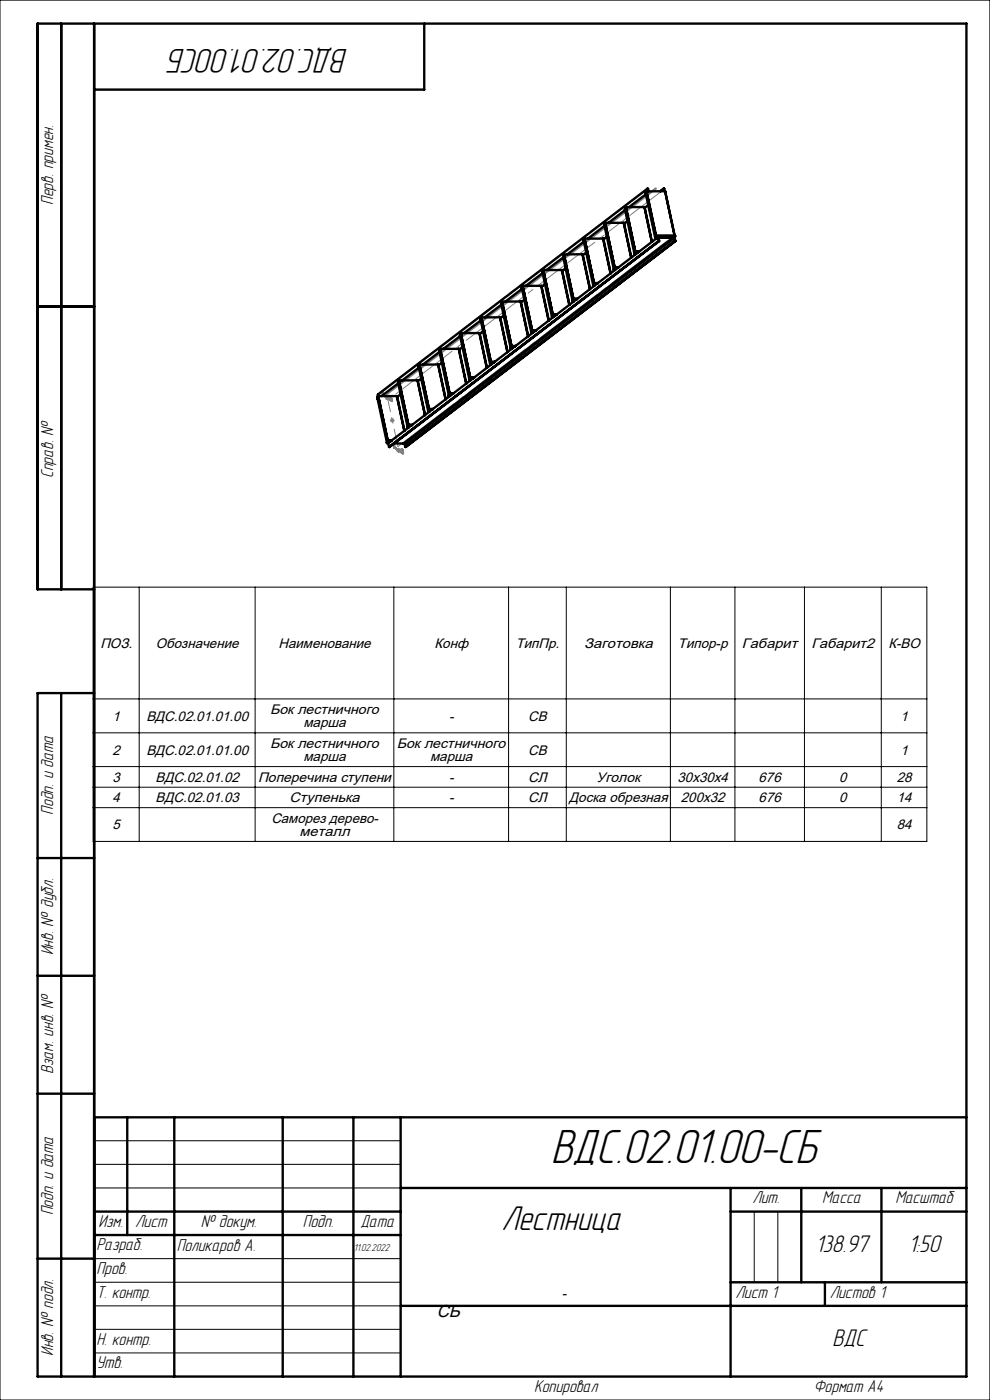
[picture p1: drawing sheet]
<svg xmlns="http://www.w3.org/2000/svg" width="210mm" height="297mm" viewBox="0 0 210 297" stroke-linecap="round" stroke-linejoin="round" font-family="sans-serif">
<g fill="none" stroke="#808080" stroke-width=".21">
<path d="M81.7 84.3h1M81.7 84.4h1M81.8 84l.7 .7M81.8 84.1l.8 .7M82.2 83.9v1M82.5 84l-.7 .7M82.6 84.1l-.8 .7M82.7 89.2h1M82.8 88.8l.7 .7M83.2 88.7v1M83.5 88.8l-.7 .7M84 95.5h1.1"/>
<path d="M84.1 95.6h1M84.2 95.1l.7 .7M84.2 95.2l.7 .7M84.6 95v1.1M84.9 95.1l-.7 .7M84.9 95.2l-.7 .7"/>
</g>
<path d="M139.1 40l-57.1 43.6M81.1 83l.1 .8 1.9 1.3-.2-.9M81.1 83h.1M81.1 83l.3 .8 1.6 1.1-.1-.7M82.9 84.2h.1M83.5 94.1l.2 .9 1.7 1-.1-.6 .2 .8-1.9-1.3zM83.5 94.1h.1" fill="none" stroke="#808080" stroke-width=".5"/>
<g fill="none" stroke="#000" stroke-width=".21">
<path d="M0 0h210v297h-210zM19.8 124.6h176.8v53.9h-176.8zM29.5 124.6v53.9M54.1 124.6v53.9M83.5 124.6v53.9M107.9 124.6v53.9M120.1 124.6v53.9M142.2 124.6v53.9M155.9 124.6v53.9M170.6 124.6v53.9M186.9 124.6v53.9M19.8 148.3h176.8"/>
<path d="M19.8 155.5h176.8M19.8 162.6h176.8M19.8 167h176.8M19.8 171.3h176.8M20 242h65M20 247h65M20 252h65M160 257v15M165 257v15M20 267h65M20 272h65M20 277h65"/>
<path d="M20 282h65M20 287h65"/>
</g>
<g fill="none" stroke="#000" stroke-width=".5">
<path d="M13 5v120M20 5v287M90 5v14h-70M115.1 57.8l2 9.4M115.1 57.8h.1M115.1 57.7v.1M115.1 57.7l.1-.3 2 9.4M115.1 57.9l-3.6 2.7M115.1 57.4h.1M115.1 57.4h.2M115.1 57.3v.5M115.1 57.3v.1"/>
<path d="M115.1 57.4v.3M115.1 57.3h.2M115.2 57.4h.1M115.2 57.4l2 9.4M115.3 57.3l2 9.5M115.3 57.3h3.9l1.6 7.4M115.3 57.3v.1M119.2 57.3v.1M119.2 57.4h.1M119.2 57.4l1.6 7.3M119.5 54.5l2 9.4M119.5 54.4v.1"/>
<path d="M119.5 54.6l-3.6 2.7M119.5 54v.5M119.5 54h.1M119.6 54l-.1 .4M119.6 54h.1M119.6 54l2 9.5M119.6 54l3.9-.1 1.6 7.4M120 56.9l-.7 .6M123.6 54h.1M123.6 54l1.6 7.3M123.8 51.1l2 9.4M123.9 51.3l-3.6 2.7"/>
<path d="M123.9 50.7h4.1M123.9 50.7l-.1 .4M123.9 50.7h.1M123.9 50.7l2 9.4M123.9 50.7v.3M124 50.7l2 9.3M124 50.7l2 9.4M124.4 53.6l-.8 .5M127.9 50.6l1.6 7.4M128 50.7h.1M128 50.7l1.5 7.3M128.2 47.8l2 9.4"/>
<path d="M128.2 47.9l-3.5 2.7M128.3 47.3l-.1 .5M128.3 47.3h.1M128.3 47.3v.1M128.3 47.4l2 9.4M128.3 47.4l-.1 .4M128.4 47.4l2 9.4M128.4 47.3v.1M128.4 47.3l2 9.4M128.4 47.3h3.9l1.6 7.4M128.4 47.3l-.1 .1M128.7 50.2l-.7 .6"/>
<path d="M130.2 57.2v.1M130.2 57.3h.3M130.3 56.8h.1M130.3 56.8h.8M130.3 56.8l-.1 .3M130.3 56.8l-.1 .4M130.3 56.8l-.1 .5M130.4 56.7v.1M130.4 56.7h.8M132.3 47.3h.1M132.4 47.3h.1M132.4 47.3l1.5 7.3"/>
<path d="M132.6 44.4l2 9.5M132.6 44.3v.1M132.6 44.6l-3.5 2.7M132.6 44v.4M132.6 44h.1M132.6 44h.2M132.7 44l-.1 .3M132.7 44l2 9.4M132.7 44h.1M132.8 44l2 9.4M132.8 44h.1M132.8 44l2 9.3"/>
<path d="M132.8 44l3.9-.1 1.6 7.4M133.1 46.9l-.7 .5M134.6 53.9h.1M134.6 53.9h.3M134.7 53.4h.1M134.7 53.4h.8M134.7 53.4l-.1 .5M134.7 53.5l-.1 .4M134.8 53.3v.1M134.8 53.3h.8M136.7 44h.1M136.7 44l1.6 7.3"/>
<path d="M137 41.1l2 9.4M137 41.2l-3.5 2.7M137.1 40.7l2 9.4M137.1 40.7h.1M137.1 40.7l-.1 .4M137.1 40.6l-.1 .5M137.1 40.6v.1M137.1 40.6h.1M137.2 40.6l2 9.4M137.2 40.6h3.9l2 9.4M137.2 40.6l-.1 .1M137.3 40l.1 .6"/>
<path d="M137.3 40h.1M137.3 40l-57.1 43.7v.4M137.4 40l.2 .6M137.5 43.5l-.7 .6M139 50.6h.2M139.1 50.1h.1M139.1 50.1h4M139.1 50.1l-.1 .5M139.1 50.1v.1M139.1 50.2l-.1 .4M139.2 50l-.1 .1M139.2 50h3.9"/>
<path d="M139.6 50.3l.2 .8M139.6 50.3h3.5l.2 .8M139.6 50.3l-57.3 43.7M139.7 50.5l.1 .6M139.8 51.1l-57.3 43.7M139.9 50.4l-.2 .1M139.9 50.4h2.9M140.8 40h.1l.1 .6M140.8 40l.1 .6M140.8 40l-.7 .6M141.1 40.7h.1M141.1 40.6h.1"/>
<path d="M141.1 40.6v.1M141.1 40.7l2 9.4M142.8 50.4l.2 .1M142.8 50.4l-57.2 43.7M143 50.5l.1 .6M143 50.5l-57.2 43.7M143.1 50l.1 .1M143.1 50v.1M143.1 51.1h.2M143.1 50.1h.1M143.1 51.1l-57.2 43.7M143.2 50.1l-4.1 .1"/>
<path d="M143.2 50.1l-.1 .3M143.3 51.1l-57.3 43.7M8 65h12M88.8 77.9l2 9.4M88.9 77.7l-.1 .2M88.9 78l-3.6 2.7M88.9 77.4v.3M88.9 77.4h.1M88.9 77.4l2 9.5M88.9 77.4l-.1 .5M89 77.4l2 9.5M89 77.4h.1"/>
<path d="M89 77.4l2 9.3M89 77.4l3.9-.1 1.6 7.4M92.9 77.4h.1M93 77.4h.1M93 77.4l1.5 7.3M93.2 74.4l2 9.5M93.2 74.6l-3.5 2.8M93.3 74.1h.1M93.3 74.1l-.1 .3M93.3 74.1l2 9.4M93.3 74l-.1 .5M93.3 74v.1"/>
<path d="M93.3 74.1l2.1 9.4M93.3 74.1l.1-.1 2 9.4M93.7 77l-.7 .5M97.3 74h-4M97.3 74l1.6 7.4-1.5-7.3M97.3 74.1h.1M97.3 74h.1M97.3 74l.1 .1M97.4 74.1h.1M97.6 71.2l2 9.4M97.6 71.3l-3.5 2.7M97.6 70.7v.1"/>
<path d="M97.6 70.8v.4M97.6 70.8l2.1 9.3M97.6 70.7v.5M97.6 70.7h.1M97.6 70.7h.2M97.7 70.8h.1M97.7 70.8l2 9.4M97.8 70.7l-.1 .1M97.8 70.7l2 9.4M97.8 70.7h3.9l1.6 7.4M97.8 70.7l-.2 .1M98.1 73.6l-.7 .6"/>
<path d="M101.7 70.7h.1M101.7 70.7l1.6 7.3M102 67.8l2 9.5M102 67.8h.1M102 67.7v.1M102 68l-3.6 2.7M102 67.4v.3M102 67.4l2 9.4M102 67.4v.4M102 67.4h.1M102.1 67.4l2 9.4M102.1 67.3v.1"/>
<path d="M102.1 67.3l2 9.4M102.1 67.3h3.9l1.6 7.4M102.1 67.4h-.1M102.5 70.3l-.8 .5M104 77.3h.1M104 77.3h.2M104 76.8h.1M104 76.8h.8M104 76.8v.5M104.1 76.9l-.1 .4M104.1 76.8h.1M104.1 76.7v.1"/>
<path d="M104.1 76.7h.9M106 67.3l.1 .1M106.1 67.4h.1M106.1 67.4l1.6 7.3M106.3 64.5l2 9.4M106.4 64.4l-.1 .1M106.4 64.6l-3.6 2.7M106.4 64.1v.3M106.4 64.1l2 9.4M106.4 64.1h.1M106.4 64l-.1 .5M106.4 64v.1"/>
<path d="M106.4 64h.1M106.5 64.1l2 9.4M106.5 64v.1M106.5 64l2 9.5M106.5 64h3.9l1.6 7.4M106.9 67l-.8 .5M108.3 74h.3M108.3 73.9v.1M108.4 73.5h.1M108.4 73.5h.9h-.9M108.4 73.5l-.1 .4M108.4 73.6h.8"/>
<path d="M108.4 73.5v.1M108.4 73.6l-.1 .4M108.5 73.5h.1M109.4 73.4l-.9 .1M110.4 64h.1M110.5 64.1h.1M110.5 64v.1M110.5 64.1l1.5 7.3M110.5 64h.1M110.7 61.2l2 9.4M110.7 61.1v.1M110.7 61.3l-3.5 2.7"/>
<path d="M110.8 60.7h.1M110.8 60.7l-.1 .5M110.8 60.7l-.1 .4M110.8 60.7l2 9.4M110.8 60.7l2.1 9.4M110.9 60.6l2 9.6M110.9 60.6v.1M110.9 60.6h3.9l1.6 7.4M111.2 63.6l-.7 .5M112.7 70.6h.3M112.8 70.2h.1M112.8 70.2h.8"/>
<path d="M112.8 70.1l-.1 .3 .1-.2M112.8 70.1h.1M112.8 70.2l-.1 .4M112.9 70.1v.1M113.7 70.1l-.8 .1M114.8 60.7h.1M114.9 60.7h.1M115.6 60.3l-.7 .5M117.1 67.2v.1M117.1 67.1v.1M117.1 67.3h.3M117.2 66.8l-.1 .3"/>
<path d="M117.2 66.8h.8M117.2 66.8h.1M117.2 66.8l-.1 .5M117.2 66.8h.7M118.1 66.7l-.8 .1M121.5 63.9v.1M121.5 64h.2M121.6 63.5h.1M121.6 63.5h.8M121.6 63.5l-.1 .4M121.6 63.5l-.1 .5M122.5 63.4l-.9 .1"/>
<path d="M125.8 60.5l.1 .1M125.9 60.6h.2M125.9 60.4l-.1 .1M125.9 60.1h.1M125.9 60.1h.9M125.9 60.1v.3M125.9 60.1v.1M125.9 60.2v.4M125.9 60.2h.8M126 60.1h.1M126 60h.9M126 60v.1"/>
<path d="M80.1 84.6l2 9.4M80.2 84.1h4M80.2 84.1h.1M80.2 84.1l-.1 .5M80.2 84.1l2 9.4M80.2 84.1l2 9.5M80.3 84l-.1 .1M80.3 84l2 9.4M82.1 93.8v.2M82.1 94h.2M82.2 93.5v.1M82.2 93.6h.1"/>
<path d="M82.2 93.6h.8M82.2 93.5l-.1 .3M82.2 93.6h.7M82.2 93.6l-.1 .2M82.2 93.6l-.1 .4M82.3 93.4l-.1 .2M82.3 93.4h.8M82.3 94l.2 .8M83.6 94.1h2M84.2 84l1.6 7.4M84.2 84.1h.1M84.2 84.1l1.6 7.3"/>
<path d="M84.5 81.1v.1M84.5 81.2l2 9.4M84.5 81.3l-3.6 2.7M84.5 80.8v.3M84.5 80.8l2 9.4M84.5 80.8h.1M84.5 80.7v.5M84.5 80.7v.1M84.5 80.7h.1M84.6 80.8h.1M84.6 80.8l2 9.4M84.6 80.7l2 9.4"/>
<path d="M84.6 80.7h3.9l1.6 7.4M84.6 80.7v.1M85 83.6l-.8 .6M85.6 94.1l.2 .1M85.8 94.2l.1 .6M85.9 94.8h.1M86 94.8h.1M86.5 90.7h.2M86.5 90.2h.1M86.5 90.2h.8M86.5 90.2v.5M86.6 90.2h.1"/>
<path d="M86.6 90.1v.1M86.6 90.1h.9M88.5 80.7h.1M88.6 80.7h.1M88.6 80.7v.1M88.6 80.8l1.6 7.2M89.4 80.3l-.8 .6M90.8 87.3h.3M90.9 86.9h.1M90.9 86.9h.8M90.9 86.9l-.1 .4M91 86.9h.1"/>
<path d="M91 86.7h.9M91 86.7v.2M91.7 86.9h-.8M95.2 83.9v.1M95.2 84h.3M95.3 83.5h.1M95.3 83.5l-.1 .4M95.3 83.5v.1M95.3 83.6h.8M95.3 83.6l-.1 .4M95.4 83.5h.1M95.4 83.4v.1"/>
<path d="M95.4 83.4h.8M96.1 83.5h-.8M99.6 80.6h.3M99.7 80.1v.1M99.7 80.2h.1M99.7 80.2h.8M99.7 80.1l-.1 .4 .1-.3M99.7 80.2l-.1 .4M99.7 80.2h.7M99.8 80.1l-.1 .1M99.8 80.1h.8M20 125h-12v-120h197v287h-197v-145h12"/>
<path d="M13 147v145M8 182h12M8 207h12M8 232h12M20 237h185M27 237v25M37 237v55M60 237v55M75 237v55M85 237v55M20 257h65M85 252h120"/>
<path d="M155 252v40M155 257h50M170 252v20M187 252v20M8 267h12M20 262h65M85 277h120M155 272h50M175 272v5"/>
</g>
<path d="M80.1 83.6l57.1-43.6M84 83.6l57.1-43.6M84.4 94.7l57.1-43.6" fill="none" stroke="#808080" stroke-width=".21" stroke-dasharray="15.2 1.3 1.3 1.3" stroke-dashoffset=".3"/>
<path d="M84.4 94.7l-2.4-11.1" fill="none" stroke="#808080" stroke-width=".21" stroke-dasharray="15.2 1.3 1.3 1.3" stroke-dashoffset="11.5"/>
<path d="M81.3 83.8h.1M81.3 83.8v-.1M83.7 94.9h.1M83.7 94.9l-.1-.1" fill="none" stroke="#808080" stroke-width=".21" stroke-dasharray="15.2 1.3 1.3 1.3"/>
<text font-size="10.5" x="116.8" y="246.7">ВДС.02.01.00-СБ</text>
<g font-size="7.5">
<text x="73.9" y="10.5" transform="rotate(-180 73.9 10.5)">ВДС.02.01.00СБ</text>
<text x="106.4" y="261">Лестница</text>
</g>
<g font-size="5.3">
<text x="173" y="265.6">138.97</text>
<text x="192.7" y="265.6">1:50</text>
<text x="176.6" y="285.6">ВДС</text>
</g>
<g font-size="3.8">
<text x="11.3" y="43.5" transform="rotate(-90 11.3 43.5)">Перв. примен.</text>
<text x="11.3" y="101.4" transform="rotate(-90 11.3 101.4)">Справ. №</text>
<text x="11.3" y="172.8" transform="rotate(-90 11.3 172.8)">Подп. и дата</text>
<text x="11.3" y="202.7" transform="rotate(-90 11.3 202.7)">Инв. № дубл.</text>
<text x="11.3" y="227.8" transform="rotate(-90 11.3 227.8)">Взам. инв. №</text>
<text x="11.3" y="257.9" transform="rotate(-90 11.3 257.9)">Подп. и дата</text>
<text x="159.6" y="255.3">Лит.</text>
<text x="174.4" y="255.3">Масса</text>
<text x="189.9" y="255.3">Масштаб</text>
<text x="20.9" y="260.3">Изм.</text>
<text x="28.7" y="260.2">Лист</text>
<text x="42.6" y="260.2">№ докум.</text>
<text x="64.2" y="260.2">Подп.</text>
<text x="76.5" y="260.2">Дата</text>
<text x="20.5" y="265.3">Разраб.</text>
<text x="37.5" y="265.4">Поликаров А.</text>
<text x="20.5" y="275.3">Т. контр.</text>
<text x="20.5" y="270.3">Пров.</text>
<text x="156" y="275.3">Лист 1</text>
<text x="176" y="275.3">Листов 1</text>
<text x="11.3" y="287.7" transform="rotate(-90 11.3 287.7)">Инв. № подл.</text>
<text x="20.5" y="285.2">Н. контр.</text>
<text x="20.5" y="290.3">Утв.</text>
<text x="113.3" y="295.3">Копировал</text>
<text x="172.6" y="295.3">Формат А4</text>
</g>
<text font-size="3.7" x="92.7" y="279.5">СБ</text>
<g font-size="2.9">
<text x="21.3" y="137.4">ПОЗ.</text>
<text x="33.1" y="137.4">Обозначение</text>
<text x="59.1" y="137.4">Наименование</text>
<text x="92.2" y="137.4">Конф</text>
<text x="109.4" y="137.4">ТипПр.</text>
<text x="123.9" y="137.4">Заготовка</text>
<text x="143.8" y="137.4">Типор-р</text>
<text x="157.4" y="137.4">Габарит</text>
<text x="172.1" y="137.4">Габарит2</text>
<text x="188.5" y="137.4">К-ВО</text>
<text x="23.9" y="152.9">1</text>
<text x="31" y="152.9">ВДС.02.01.01.00</text>
<text x="57.3" y="151.5">Бок лестничного</text>
<text x="64.4" y="154.3">марша</text>
<text x="95.3" y="152.9">-</text>
<text x="112" y="152.9">СВ</text>
<text x="191" y="152.9">1</text>
<text x="23.9" y="160.1">2</text>
<text x="31" y="160.1">ВДС.02.01.01.00</text>
<text x="57.3" y="158.7">Бок лестничного</text>
<text x="64.4" y="161.5">марша</text>
<text x="84.2" y="158.7">Бок лестничного</text>
<text x="91.2" y="161.5">марша</text>
<text x="112" y="160.1">СВ</text>
<text x="191" y="160.1">1</text>
<text x="23.9" y="165.8">3</text>
<text x="33" y="165.8">ВДС.02.01.02</text>
<text x="54.7" y="165.8">Поперечина ступени</text>
<text x="95.3" y="165.8">-</text>
<text x="112" y="165.8">СЛ</text>
<text x="126.6" y="165.8">Уголок</text>
<text x="143.7" y="165.8">30х30х4</text>
<text x="160.9" y="165.8">676</text>
<text x="178" y="165.8">0</text>
<text x="190.2" y="165.8">28</text>
<text x="23.9" y="170.2">4</text>
<text x="33" y="170.2">ВДС.02.01.03</text>
<text x="61.4" y="170.2">Ступенька</text>
<text x="95.3" y="170.2">-</text>
<text x="112" y="170.2">СЛ</text>
<text x="120.7" y="170.2">Доска обрезная</text>
<text x="144.4" y="170.2">200х32</text>
<text x="160.9" y="170.2">676</text>
<text x="178" y="170.2">0</text>
<text x="190.2" y="170.2">14</text>
<text x="23.9" y="175.9">5</text>
<text x="57.6" y="174.5">Саморез дерево-</text>
<text x="63.6" y="177.4">металл</text>
<text x="190.2" y="175.9">84</text>
<text x="119.2" y="275.3">-</text>
</g>
<text font-size="2.2" x="75" y="265.5">11.02.2022</text>
</svg>
